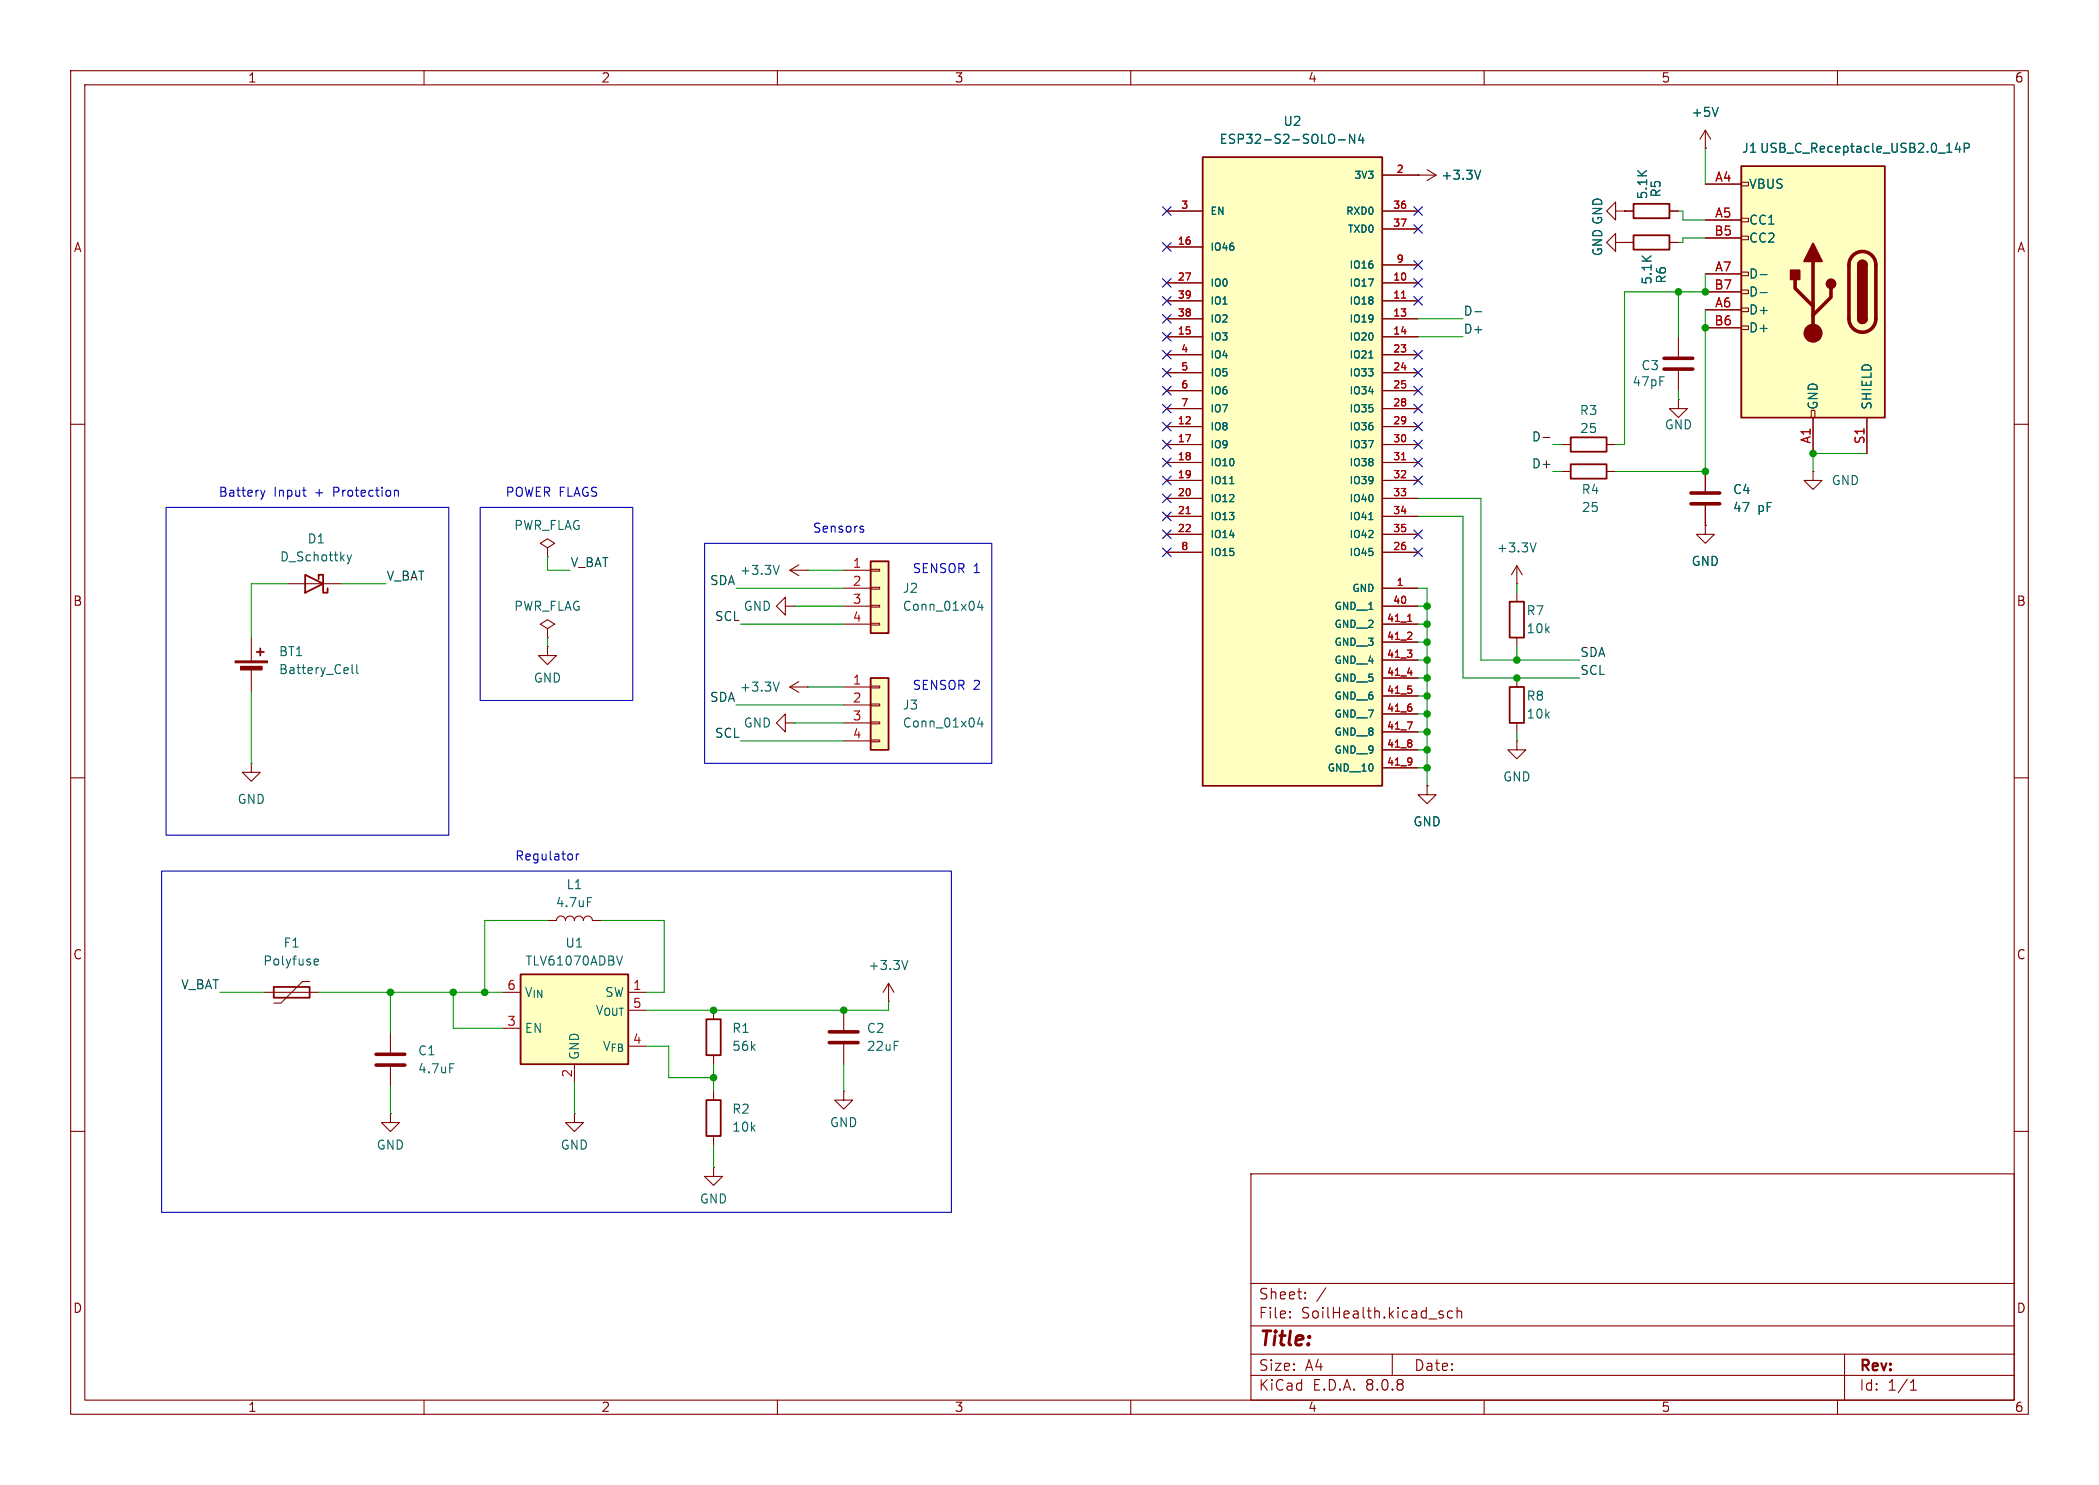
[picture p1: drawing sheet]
<svg xmlns="http://www.w3.org/2000/svg" width="297mm" height="210mm" viewBox="0 0 297 210" stroke-linecap="round" stroke-linejoin="round" font-family="sans-serif">
<g fill="none" stroke="#840000" stroke-width=".15">
<path d="M10 10h277v190h-277zM12 12h273v186h-273zM60 10v2M110 10v2M160 10v2M210 10v2M260 10v2M10 60h2M285 60h2M10 110h2M285 110h2M55.2 157.5v1.3h1.3l-1.3 1.2-1.2-1.2h1.2"/>
<path d="M55.2 157.5h.1M10 160h2M177 166h108v32h-108zM285 160h2M60 198v2M110 198v2M160 198v2M177 194.5h108M177 191.5h108M177 187.5h108M177 181.5h108M182.5 186.3h.1l-.1 .1"/>
<path d="M182.5 186.3v.1M182.5 185.5v.1M182.5 185.5h.1l-.1 .1M184.7 183.6v.1M184.7 183.6h-.1l.1 .1M184.7 182.8v.1M184.7 182.8h-.1l.1 .1M187.6 182.1l-1.3 2M197 191.5v3M204 185.9l.2 .2v.2l-.2 .1M204 185.4l.2 .1M205.5 185.5l-.4-.1-.3 .3v.4l.2 .2 .1 .1 .4-.1"/>
<path d="M206.2 185.5a.37 .37 0 0 1 .6 .1v.8M206.2 184.9v1.5M210 198v2M260 198v2M261 191.5v6.5M270.3 196.6h.9M270.3 195.5l.4-.4v1.5"/>
</g>
<path d="M73.7 137.8h15.2v12.7h-15.2z" fill="#ffffc2"/>
<path d="M73.7 137.8h15.2v12.7h-15.2z" fill="none" stroke="#840000" stroke-width=".25"/>
<path d="M241.3 66.7v2.8M241.3 71.5v2.8M55.2 146.1v2.7M55.2 150.9v2.8M71.1 140.3h2.6M71.1 145.4h2.6M81.3 150.5v2.5M88.9 140.3h2.5M88.9 148h2.5M119.4 154.3v1.3h1.2l-1.2 1.2-1.3-1.2h1.3M119.4 154.3h.1" fill="none" stroke="#840000" stroke-width=".15"/>
<path d="M88.1 135.2l-.4 1.3M63.6 150.4h.6" fill="none" stroke="#006464" stroke-width=".15"/>
<path d="M239.3 71.2h4M239.3 69.7h4M53.2 150.6h4.1M53.2 149.1h4.1" fill="none" stroke="#840000" stroke-width=".51"/>
<path d="M246.4 23.5h20.3v35.6h-20.3z" fill="#ffffc2"/>
<g fill="none" stroke="#840000" stroke-width=".15">
<path d="M241.3 18.4l-.8 1.3M241.3 18.4v2.6M241.3 18.4l.8 1.3M200.7 24.8h.1M200.7 24.8h2.5M201.9 24l1.3 .8M203.2 24.8l-1.3 .7M228.6 29.8v-1.2l-1.3 1.2 1.3 1.3v-1.3h1.3M228.6 34.3v-1.3l-1.3 1.3 1.3 1.3v-1.3h1.3M229.9 29.8h.1M229.9 34.3h.1M229.9 34.3h1.2"/>
<path d="M229.9 29.8h1.2M236.2 34.3h1.3M236.2 29.8h1.3M241.3 21h.1M241.3 26h5.1M241.3 31.1h5.1M241.3 38.7h5.1M241.3 33.7h5.1M246.4 38.5h1v.5h-1zM246.4 33.4h1v.5h-1zM246.4 30.9h1v.5h-1zM246.4 25.8h1v.5h-1z"/>
<path d="M237.5 56.5v1.3h1.3l-1.3 1.3-1.3-1.3h1.3M237.5 56.5h.1M237.5 47.6v2.8M237.5 52.5v2.7M241.3 43.8h5.1M241.3 46.4h5.1M241.3 41.3h5.1M246.4 46.1h1v.5h-1zM246.4 43.6h1v.5h-1zM246.4 41h1v.5h-1zM256.3 58h.5v1.1h-.5zM256.5 59.1v5"/>
<path d="M264.2 59.1v5M77.5 77.5l1-.7-1-.6-1 .6 1 .7v1.2M77.5 78.7h.1M221 66.7h1.2M221 62.9h1.2M227.3 66.7h1.3M227.3 62.9h1.3M241.3 74.3v1.3h1.3l-1.3 1.2-1.3-1.2h1.3M241.3 74.3h.1M256.5 66.7v1.2h1.3l-1.3 1.3-1.2-1.3h1.2M256.5 66.7h.1M35.6 90.2v3.3"/>
<path d="M35.6 94.5v3.3M77.5 91.4v1.3h1.2l-1.2 1.3-1.3-1.3h1.3M77.5 91.4h.1M77.5 88.9l1-.6-1-.7-1 .7 1 .6v1.3M77.5 90.2h.1M111.8 97.2l1.2 .7M111.8 97.2h2.5M113 96.4l-1.2 .8M114.3 97.2h.1M214.6 82.6h.1M214.6 80l-.7 1.3M214.6 80v2.6"/>
<path d="M214.6 83.8v1.3M214.6 90.2v1.2M214.6 95.9v1.3M214.6 80l.8 1.3M111.1 102.2v-1.2l-1.2 1.2 1.2 1.3v-1.3h1.3M112.4 102.2h.1M201.9 111.1v1.3h1.3l-1.3 1.3-1.2-1.3h1.2M201.9 111.1h.1M214.6 104.8v1.2h1.3l-1.3 1.3-1.2-1.3h1.2M214.6 104.8h.1M214.6 102.2v1.3M125.7 139.1l-.7 1.2"/>
<path d="M125.7 139.1v2.5M125.7 139.1l.8 1.2M101 142.9v1.2M101 149.2v1.3M101 154.3v1.3M119.4 142.9v2.8M119.4 147.7v2.8M125.7 141.6h.1M101 160.7v1.2"/>
</g>
<g fill="none" stroke="#840000" stroke-width=".25">
<path d="M231.1 33.3h5.1v2h-5.1zM231.1 28.8h5.1v2.1h-5.1zM246.4 23.5h20.3v35.6h-20.3zM262.9 37.5a.64 .64 0 0 1 .6-.7 .64 .64 0 0 1 .7 .7M262.9 45.1a.64 .64 0 0 0 .6 .6 .64 .64 0 0 0 .7-.6M222.2 65.7h5.1v2h-5.1zM222.2 61.8h5.1v2.1h-5.1zM36.3 92.2h1M36.8 91.7v1M213.6 85.1h2v5.1h-2zM213.6 97.2h2v5h-2zM99.9 144.1h2.1v5.1h-2.1z"/>
<path d="M99.9 155.6h2.1v5.1h-2.1z"/>
</g>
<path d="M254 39.5v1.3l2.5 2.5M256.5 37v10.1M262.2 36.1a1.91 1.91 0 0 1 2-.4 1.91 1.91 0 0 1 1.2 1.8v7.6a1.91 1.91 0 0 1-1.9 1.9 1.91 1.91 0 0 1-1.9-1.9v-7.6a1.9 1.9 0 0 1 .6-1.4zM235.5 52.2h4M235.5 50.7h4M259.1 40.8v1.2l-2.6 2.6M117.3 147.4h4.1M117.3 145.9h4.1" fill="none" stroke="#840000" stroke-width=".51"/>
<g fill="#840000" stroke="#840000" stroke-width=".25">
<path d="M262.9 45.1h1.3a.64 .64 0 0 1-.7 .6 .64 .64 0 0 1-.6-.6z"/>
<path d="M262.9 37.5h1.3v7.6h-1.3z"/>
<path d="M263.1 37a.64 .64 0 0 1 .7-.1 .64 .64 0 0 1 .4 .6h-1.3z"/>
<path d="M256.5 34.4l1.3 2.6h-2.5z"/>
<path d="M253.4 38.2h1.2v1.3h-1.2z"/>
<circle cx="259.1" cy="40.1" r=".63"/>
</g>
<g fill="#840000" stroke="#840000" stroke-width=".15">
<path d="M33.3 93.5h4.5v.2h-4.5z"/>
<path d="M34 94.2h3.1v.5h-3.1z"/>
<circle cx="256.5" cy="47.1" r="1.27"/>
</g>
<path d="M243.1 15.2l-.4 1.3M209.5 24.1l-.4 1.2M249.1 38.8h.9M277 20.2l-.3 .9h.8M277.3 20.7v.8M277.9 20.9h.6l.2-.2-.1-.3-.2-.1h-.5v1.2M249.1 41.4h.9M217.4 76.8l-.5 1.2M49.8 94v1.1l.2 .2M50.5 94v1.1l.2 .2M110.3 96.5l-.5 1.2M128.5 135.8l-.5 1.3" fill="none" stroke="#006464" stroke-width=".15"/>
<path d="M123.2 95.9h2.5v10.1h-2.5z" fill="#ffffc2"/>
<path d="M119.4 97.2h3.8M119.4 99.7h3.8M123.2 99.6h1.3v.2h-1.3zM123.2 97h1.3v.3h-1.3zM119.4 102.2h3.8M119.4 104.8h3.8M123.2 104.6h1.3v.3h-1.3zM123.2 102.1h1.3v.3h-1.3z" fill="none" stroke="#840000" stroke-width=".15"/>
<path d="M123.2 95.9h2.5v10.1h-2.5z" fill="none" stroke="#840000" stroke-width=".25"/>
<path d="M138.6 101.5l-.3 .9h.8M138.9 102v.8" fill="none" stroke="#006464" stroke-width=".15"/>
<path d="M123.2 79.4h2.5v10.1h-2.5z" fill="#ffffc2"/>
<g fill="none" stroke="#840000" stroke-width=".15">
<path d="M40.6 82.6h7.7M119.4 80.6h3.8M119.4 83.2h3.8M119.4 85.7h3.8M119.4 88.3h3.8M123.2 88.1h1.3v.3h-1.3zM123.2 85.6h1.3v.3h-1.3zM123.2 83.1h1.3v.2h-1.3zM123.2 80.5h1.3v.3h-1.3zM35.6 108v1.2h1.2l-1.2 1.3-1.3-1.3h1.3M35.6 108h.1M81.3 157.5v1.3h1.2l-1.2 1.2-1.3-1.2h1.3"/>
<path d="M81.3 157.5h.1M101 165.1v1.3h1.2l-1.2 1.2-1.3-1.2h1.3M101 165.1h.1"/>
</g>
<path d="M123.2 79.4h2.5v10.1h-2.5zM43.2 81.3l2.5 1.3-2.5 1.2zM45.1 81.9v-.6h.6v2.5h.7v-.6" fill="none" stroke="#840000" stroke-width=".25"/>
<path d="M49.1 78.5l.3 .8M49.4 79.3l-.1 .3-.2 .1M49.7 78.5l-.3 .8M138.6 85l-.3 .9h.8M138.9 85.5v.8" fill="none" stroke="#006464" stroke-width=".15"/>
<path d="M170.2 22.2h25.4v88.9h-25.4z" fill="#ffffc2"/>
<path d="M170.2 22.2h25.4v88.9h-25.4zM38.7 139.6h5.1v1.5h-5.1z" fill="none" stroke="#840000" stroke-width=".25"/>
<g fill="none" stroke="#840000" stroke-width=".15">
<path d="M165.1 34.9h5.1M165.1 29.8h5.1M195.6 24.8h5.1M195.6 29.8h5.1M195.6 32.4h5.1M195.6 37.5h5.1M200.7 24.8h.1M229.9 34.3h.1M229.9 29.8h.1M229.9 29.8h1.2M229.9 34.3h1.2M236.2 29.8h1.3"/>
<path d="M236.2 34.3h1.3M241.3 21h.1M241.3 26h5.1M241.3 31.1h5.1M241.3 38.7h5.1M241.3 33.7h5.1M165.1 40h5.1M165.1 42.5h5.1M165.1 45.1h5.1M165.1 47.6h5.1M165.1 50.2h5.1M165.1 52.7h5.1"/>
<path d="M165.1 55.2h5.1M165.1 57.8h5.1M195.6 40h5.1M195.6 42.5h5.1M195.6 45.1h5.1M195.6 47.6h5.1M195.6 50.2h5.1M195.6 52.7h5.1M195.6 55.2h5.1M195.6 57.8h5.1M241.3 43.8h5.1M241.3 46.4h5.1"/>
<path d="M241.3 41.3h5.1M256.5 59.1v5M264.2 59.1v5M113 79.9l-1.2 .7M165.1 60.3h5.1M165.1 62.9h5.1M165.1 65.4h5.1M165.1 67.9h5.1M165.1 70.5h5.1M165.1 73h5.1M165.1 75.6h5.1M165.1 78.1h5.1"/>
<path d="M195.6 60.3h5.1M195.6 62.9h5.1M195.6 65.4h5.1M195.6 67.9h5.1M195.6 70.5h5.1M195.6 73h5.1M195.6 75.6h5.1M195.6 78.1h5.1M241.3 74.3h.1M241.3 66.7v2.8M241.3 71.5v2.8M111.1 85.7v-1.2l-1.2 1.2 1.2 1.3v-1.3h1.3"/>
<path d="M111.8 80.6l1.2 .8M111.8 80.6h2.5M112.4 85.7h.1M114.3 80.6h.1M195.6 83.2h5.1M195.6 85.7h5.1M195.6 88.3h5.1M195.6 90.8h5.1M195.6 93.3h5.1M195.6 95.9h5.1M195.6 98.4h5.1M195.6 101h5.1"/>
<path d="M195.6 103.5h5.1M195.6 106h5.1M195.6 108.6h5.1M201.9 111.1h.1M43.8 138.8h-1l-3 3.1h-1.1M77.5 130.2h1.2a.64 .64 0 0 1 .7-.7 .64 .64 0 0 1 .6 .7 .64 .64 0 0 1 .6-.7 .64 .64 0 0 1 .7 .7 .64 .64 0 0 1 .6-.7 .64 .64 0 0 1 .6 .7 .64 .64 0 0 1 .7-.7 .64 .64 0 0 1 .6 .7h1.3M37.5 140.3h7.6"/>
</g>
<g fill="none" stroke="#a90000" stroke-width=".15">
<path d="M198.3 42.2h.6M167.8 72.6h.6M198.3 65h.6M199.1 90.4h.7M199.1 91.9h.7l-.4 .4M199.2 87.9h.6M199.2 95.2h.6M199.7 89.5v.3M199.7 92.4v.5M199.7 97.5v.4M199.1 102.1h.7l-.4 1M199.7 100v.5"/>
<path d="M199.7 104.7v.3M199.7 105.2v.4M199.7 107.3v.7M199.8 107.6l-.1 .1"/>
</g>
<g fill="none" stroke="#006464" stroke-width=".15">
<path d="M189.4 19.8h.9M191.7 19v1.3l-.7-1.3v1.3M192.5 18.9l-.3 .9h.8M192.8 19.4v.9M243.1 15.2l-.4 1.3M209.5 24.1l-.4 1.2M249.1 38.8h.9M277 20.2l-.3 .9h.8M277.3 20.7v.8M277.9 20.9h.6l.2-.2-.1-.3-.2-.1h-.5v1.2M193.7 50.6h.6M249.1 41.4h.9"/>
<path d="M110.3 80l-.5 1.2M174 68.4h.6M193.7 73.5h.6M44.4 136.3l.2 .2 .4-.1M44.4 135.8l.2-.2h.3l.2 .2v.1l-.7 .1M83.1 126.9h.6"/>
</g>
<path d="M208.7 44.1h1M218.3 61.9h1" fill="none" stroke="#0f0f0f" stroke-width=".15"/>
<g fill="none" stroke="#0000c2" stroke-width=".15">
<path d="M23.5 71.8h40v46.3h-40zM36.9 69.3l.3 .9M37.2 70.2l-.2 .3M37.5 69.3l-.3 .9M42.8 69.3h.5M43.2 70.2h.1M55.9 69.4h.4l.1 .8M67.9 71.8h21.6v27.3h-21.6zM99.7 76.8h40.6v31.2h-40.6zM121.9 74.8l.3 .1v.2l-.2 .2h-.2M121.9 74.4l.3 .1M22.9 123.2h111.7v48.3h-111.7z"/>
<path d="M81.6 120.8v.8M81.9 120.8h-.2l-.1 .2"/>
</g>
<g fill="none" stroke="#009600" stroke-width=".15">
<path d="M237.5 29.8h.6v1.3h3.2M241.3 38.7v2.6h-11.4v21.6h-1.3M241.3 21v5M241.3 33.7h-3.2v.6h-.6M200.7 45.1h6.3M200.7 47.6h6.3M237.5 41.3v6.3M237.5 55.2v1.3M241.3 43.8v22.9h-12.7M77.5 78.7v1.9h3.1M200.7 73h6.3v22.9h16.5M200.7 70.5h8.8v22.8h14"/>
<path d="M219.7 66.7h1.3M219.7 62.9h1.3M264.2 64.1h-7.7v2.6M35.6 97.8v10.2M40.6 82.6h-5v7.6M48.3 82.6h6.3M77.5 90.2v1.2M104.1 83.2h15.3M104.1 99.7h15.3M104.8 88.3h14.6M112.4 85.7h7M114.3 97.2h5.1"/>
<path d="M114.3 80.6h5.1M200.7 90.8h1.2M200.7 83.2h1.2v27.9M200.7 95.9h1.2M200.7 88.3h1.2M200.7 85.7h1.2M200.7 93.3h1.2M200.7 98.4h1.2M214.6 82.6v1.2M214.6 91.4v1.9M104.8 104.8h14.6M112.4 102.2h7"/>
<path d="M200.7 106h1.2M200.7 108.6h1.2M200.7 101h1.2M200.7 103.5h1.2M214.6 103.5v1.3M77.5 130.2h-8.9v10.1M85.1 130.2h8.9v10.1h-2.6M31.1 140.3h6.4M45.1 140.3h26M55.2 140.3v5.8M55.2 153.7v3.8M64.1 140.3v5.1h7"/>
<path d="M81.3 153v4.5M91.4 148h3.2v4.4h6.4M101 150.5v3.8M119.4 150.5v3.8M125.7 141.6v1.3h-34.3M101 161.9v3.2"/>
</g>
<g fill="none" stroke="#000084" stroke-width=".15">
<path d="M164.5 29.2l1.2 1.3M164.5 34.3l1.2 1.2M164.5 39.4l1.2 1.2M165.7 29.2l-1.2 1.3M165.7 34.3l-1.2 1.2M165.7 39.4l-1.2 1.2M200.1 31.8l1.2 1.2M200.1 39.4l1.2 1.2M200.1 29.2l1.2 1.3M200.1 36.9l1.2 1.2M201.3 31.8l-1.2 1.2M201.3 39.4l-1.2 1.2"/>
<path d="M201.3 29.2l-1.2 1.3M201.3 36.9l-1.2 1.2M164.5 41.9l1.2 1.3M164.5 44.5l1.2 1.2M164.5 57.2l1.2 1.2M164.5 52.1l1.2 1.2M164.5 59.7l1.2 1.2M164.5 54.6l1.2 1.3M164.5 47l1.2 1.2M164.5 49.6l1.2 1.2M165.7 41.9l-1.2 1.3M165.7 44.5l-1.2 1.2"/>
<path d="M165.7 57.2l-1.2 1.2M165.7 52.1l-1.2 1.2M165.7 59.7l-1.2 1.2M165.7 54.6l-1.2 1.3M165.7 47l-1.2 1.2M165.7 49.6l-1.2 1.2M200.1 57.2l1.2 1.2M200.1 59.7l1.2 1.2M200.1 54.6l1.2 1.3M200.1 49.6l1.2 1.2M200.1 41.9l1.2 1.3M200.1 52.1l1.2 1.2"/>
<path d="M201.3 57.2l-1.2 1.2M201.3 59.7l-1.2 1.2M201.3 54.6l-1.2 1.3M201.3 41.9l-1.2 1.3M201.3 49.6l-1.2 1.2M201.3 52.1l-1.2 1.2M164.5 69.9l1.2 1.2M164.5 64.8l1.2 1.2M164.5 62.3l1.2 1.2M164.5 72.4l1.2 1.2M164.5 77.5l1.2 1.2M164.5 75l1.2 1.2"/>
<path d="M164.5 67.3l1.2 1.3M165.7 67.3l-1.2 1.3M165.7 75l-1.2 1.2M165.7 64.8l-1.2 1.2M165.7 69.9l-1.2 1.2M165.7 62.3l-1.2 1.2M165.7 72.4l-1.2 1.2M165.7 77.5l-1.2 1.2M200.1 64.8l1.2 1.2M200.1 62.3l1.2 1.2M200.1 77.5l1.2 1.2M200.1 75l1.2 1.2"/>
<path d="M200.1 67.3l1.2 1.3M201.3 64.8l-1.2 1.2M201.3 62.3l-1.2 1.2M201.3 77.5l-1.2 1.2M201.3 75l-1.2 1.2M201.3 67.3l-1.2 1.3"/>
</g>
<g fill="#009600" stroke="#009600" stroke-width=".15">
<circle cx="201.9" cy="101" r=".46"/>
<circle cx="201.9" cy="103.5" r=".46"/>
<circle cx="201.9" cy="108.6" r=".46"/>
<circle cx="119.4" cy="142.9" r=".46"/>
<circle cx="201.9" cy="106" r=".46"/>
<circle cx="201.9" cy="88.3" r=".46"/>
<circle cx="201.9" cy="85.7" r=".46"/>
<circle cx="201.9" cy="95.9" r=".46"/>
<circle cx="201.9" cy="93.3" r=".46"/>
<circle cx="101" cy="152.4" r=".46"/>
<circle cx="55.2" cy="140.3" r=".46"/>
<circle cx="64.1" cy="140.3" r=".46"/>
<circle cx="68.6" cy="140.3" r=".46"/>
<circle cx="101" cy="142.9" r=".46"/>
<circle cx="214.6" cy="93.3" r=".46"/>
<circle cx="214.6" cy="95.9" r=".46"/>
<circle cx="201.9" cy="90.8" r=".46"/>
<circle cx="201.9" cy="98.4" r=".46"/>
<circle cx="241.3" cy="66.7" r=".46"/>
<circle cx="256.5" cy="64.1" r=".46"/>
<circle cx="241.3" cy="46.4" r=".46"/>
<circle cx="237.5" cy="41.3" r=".46"/>
<circle cx="241.3" cy="41.3" r=".46"/>
</g>
<text font-size="2.8" fill="#840000" x="178" y="190.9">Title:</text>
<g font-size="2.1" fill="#840000">
<text x="178" y="184">Sheet:</text>
<text x="178" y="186.7">File:</text>
<text x="184.1" y="186.7">SoilHealth.kicad_sch</text>
<text x="178" y="196.9">KiCad</text>
<text x="178" y="194.1">Size:</text>
<text x="184.7" y="194.1">A4</text>
<text x="185.7" y="196.9">E.D.A.</text>
<text x="193.3" y="196.9">8.0.8</text>
<text x="200" y="194.1">Date:</text>
<text x="263" y="194.3">Rev:</text>
<text x="263" y="196.9">Id:</text>
<text x="267.1" y="196.9">1/1</text>
</g>
<g font-size="1.8" fill="#840000">
<text x="35" y="11.9">1</text>
<text x="85" y="11.9">2</text>
<text x="135" y="11.9">3</text>
<text x="185" y="11.9">4</text>
<text x="235" y="11.9">5</text>
<text x="285" y="11.9">6</text>
<text x="10.3" y="35.9">A</text>
<text x="285.3" y="35.9">A</text>
<text x="10.3" y="85.9">B</text>
<text x="285.3" y="85.9">B</text>
<text x="10.3" y="135.9">C</text>
<text x="285.3" y="135.9">C</text>
<text x="10.3" y="185.9">D</text>
<text x="285.3" y="185.9">D</text>
<text x="35" y="199.9">1</text>
<text x="85" y="199.9">2</text>
<text x="135" y="199.9">3</text>
<text x="185" y="199.9">4</text>
<text x="235" y="199.9">5</text>
<text x="285" y="199.9">6</text>
</g>
<g font-size="1.8" fill="#006464">
<text x="239.3" y="16.7">+5V</text>
<text x="172.5" y="20.5">ESP32-S2-SOLO-N4</text>
<text x="181.5" y="18">U2</text>
<text x="246.4" y="21.8">J1 USB_C_Receptacle_USB2.0_14P</text>
<text x="203.8" y="25.6">+3.3V</text>
<text x="233.3" y="28.3" transform="rotate(-90 233.3 28.3)">5.1K</text>
<text x="235.2" y="28" transform="rotate(-90 235.2 28)">R5</text>
<text x="247.4" y="26.9">VBUS</text>
<text x="247.4" y="32">CC1</text>
<text x="247.4" y="34.5">CC2</text>
<text x="226.9" y="36.3" transform="rotate(-90 226.9 36.3)">GND GND</text>
<text x="233.9" y="40.3" transform="rotate(-90 233.9 40.3)">5.1K</text>
<text x="235.9" y="40.2" transform="rotate(-90 235.9 40.2)">R6</text>
<text x="247.4" y="39.6">D-</text>
<text x="247.4" y="44.7">D+</text>
<text x="247.4" y="47.2">D+</text>
<text x="247.4" y="42.1">D-</text>
<text x="232.2" y="52.6">C3</text>
<text x="223.4" y="58.9">R3</text>
<text x="230.9" y="54.8">47pF</text>
<text x="257.4" y="58" transform="rotate(-90 257.4 58)">GND</text>
<text x="265" y="58" transform="rotate(-90 265 58)">SHIELD</text>
<text x="223.5" y="61.4">25</text>
<text x="235.5" y="60.9">GND</text>
<text x="223.7" y="70.1">R4</text>
<text x="245.1" y="70.1">C4</text>
<text x="259.1" y="68.8">GND</text>
<text x="43.4" y="77.1">D1</text>
<text x="72.7" y="75.2">PWR_FLAG</text>
<text x="223.7" y="72.6">25</text>
<text x="245.1" y="72.6">47</text>
<text x="248.7" y="72.6">pF</text>
<text x="39.5" y="79.6">D_Schottky</text>
<text x="104.6" y="81.5">+3.3V</text>
<text x="211.7" y="78.3">+3.3V</text>
<text x="239.3" y="80.2">GND</text>
<text x="72.7" y="86.6">PWR_FLAG</text>
<text x="105.1" y="86.6">GND</text>
<text x="127.6" y="84">J2</text>
<text x="127.6" y="86.6">Conn_01x04</text>
<text x="215.9" y="87.2">R7</text>
<text x="215.9" y="89.8">10k</text>
<text x="39.4" y="93">BT1</text>
<text x="39.4" y="95.5">Battery_Cell</text>
<text x="75.4" y="96.7">GND</text>
<text x="104.6" y="98">+3.3V</text>
<text x="127.6" y="100.6">J3</text>
<text x="215.9" y="99.3">R8</text>
<text x="215.9" y="101.8">10k</text>
<text x="105.1" y="103.1">GND</text>
<text x="127.6" y="103.1">Conn_01x04</text>
<text x="33.5" y="113.9">GND</text>
<text x="212.6" y="110.7">GND</text>
<text x="199.9" y="117.1">GND</text>
<text x="80.1" y="126">L1</text>
<text x="78.5" y="128.5">4.7uF</text>
<text x="37.2" y="136.8">Polyfuse</text>
<text x="40" y="134.2">F1</text>
<text x="74.3" y="136.8">TLV61070ADBV</text>
<text x="79.9" y="134.2">U1</text>
<text x="122.8" y="137.4">+3.3V</text>
<text x="74.2" y="141.2">V_{IN}</text>
<text x="84.1" y="143.7">V_{OUT}</text>
<text x="85.5" y="141.2">SW</text>
<text x="59.1" y="149.5">C1</text>
<text x="74.2" y="146.3">EN</text>
<text x="82.1" y="150" transform="rotate(-90 82.1 150)">GND</text>
<text x="85.2" y="148.8">V_{FB}</text>
<text x="103.5" y="146.3">R1</text>
<text x="103.5" y="148.8">56k</text>
<text x="122.6" y="146.3">C2</text>
<text x="122.6" y="148.8">22uF</text>
<text x="59.1" y="152">4.7uF</text>
<text x="103.5" y="157.7">R2</text>
<text x="103.5" y="160.2">10k</text>
<text x="117.3" y="159.6">GND</text>
<text x="53.2" y="162.8">GND</text>
<text x="79.2" y="162.8">GND</text>
<text x="98.9" y="170.4">GND</text>
</g>
<g font-size="1.8" fill="#a90000">
<text x="242.6" y="25.8">A4</text>
<text x="242.5" y="33.4">B5</text>
<text x="242.6" y="30.9">A5</text>
<text x="242.5" y="41">B7</text>
<text x="242.6" y="38.5">A7</text>
<text x="242.5" y="46.1">B6</text>
<text x="242.6" y="43.6">A6</text>
<text x="256.3" y="62.8" transform="rotate(-90 256.3 62.8)">A1</text>
<text x="263.9" y="62.9" transform="rotate(-90 263.9 62.9)">S1</text>
<text x="120.6" y="80.4">1</text>
<text x="120.6" y="82.9">2</text>
<text x="120.6" y="85.5">3</text>
<text x="120.6" y="88">4</text>
<text x="120.6" y="96.9">1</text>
<text x="120.6" y="99.4">2</text>
<text x="120.6" y="102">3</text>
<text x="120.6" y="104.5">4</text>
<text x="71.7" y="140.1">6</text>
<text x="89.5" y="140.1">1</text>
<text x="89.5" y="142.6">5</text>
<text x="71.7" y="145.2">3</text>
<text x="89.5" y="147.7">4</text>
<text x="81" y="152.5" transform="rotate(-90 81 152.5)">2</text>
</g>
<g font-size="1.8" fill="#0f0f0f">
<text x="207" y="47.3">D+</text>
<text x="207" y="44.7">D-</text>
<text x="216.7" y="62.5">D-</text>
<text x="216.7" y="66.3">D+</text>
<text x="54.6" y="82.2">V_BAT</text>
<text x="80.6" y="80.3">V_BAT</text>
<text x="100.4" y="82.8">SDA</text>
<text x="101.1" y="87.9">SCL</text>
<text x="223.5" y="93">SDA</text>
<text x="223.5" y="95.5">SCL</text>
<text x="100.4" y="99.3">SDA</text>
<text x="101.1" y="104.4">SCL</text>
<text x="25.5" y="140">V_BAT</text>
</g>
<g font-size="1.8" fill="#0000c2">
<text x="30.9" y="70.5">Battery</text>
<text x="38.7" y="70.5">Input</text>
<text x="44.7" y="70.5">+</text>
<text x="47.4" y="70.5">Protection</text>
<text x="71.4" y="70.5">POWER FLAGS</text>
<text x="114.9" y="75.5">Sensors</text>
<text x="129" y="81.3">SENSOR 1</text>
<text x="129" y="97.8">SENSOR 2</text>
<text x="72.8" y="121.9">Regulator</text>
</g>
<g font-size="1.4" fill="#a90000">
<text x="167" y="29.6">3</text>
<text x="197" y="29.6">36</text>
<text x="197.5" y="24.5">2</text>
<text x="166.5" y="34.7">16</text>
<text x="197" y="32.1">37</text>
<text x="166.5" y="39.8">27</text>
<text x="197" y="39.8">10</text>
<text x="197.5" y="37.2">9</text>
<text x="166.5" y="47.4">15</text>
<text x="166.5" y="44.8">38</text>
<text x="166.5" y="42.3">39</text>
<text x="197" y="42.3">11</text>
<text x="197" y="44.8">13</text>
<text x="197" y="47.4">14</text>
<text x="167" y="49.9">4</text>
<text x="167" y="52.5">5</text>
<text x="197" y="49.9">23</text>
<text x="197" y="52.5">24</text>
<text x="167" y="55">6</text>
<text x="167" y="57.5">7</text>
<text x="197" y="55">25</text>
<text x="197" y="57.5">28</text>
<text x="166.5" y="60.1">12</text>
<text x="166.5" y="62.6">17</text>
<text x="166.5" y="65.2">18</text>
<text x="197" y="60.1">29</text>
<text x="197" y="62.6">30</text>
<text x="197" y="65.2">31</text>
<text x="166.5" y="67.7">19</text>
<text x="166.5" y="70.2">20</text>
<text x="197" y="67.7">32</text>
<text x="197" y="70.2">33</text>
<text x="166.5" y="72.8">21</text>
<text x="166.5" y="75.3">22</text>
<text x="167" y="77.9">8</text>
<text x="197" y="77.9">26</text>
<text x="197" y="72.8">34</text>
<text x="197" y="75.3">35</text>
<text x="197.5" y="82.9">1</text>
<text x="196.2" y="88">41_1</text>
<text x="197" y="85.5">40</text>
<text x="196.2" y="90.6">41_2</text>
<text x="196.2" y="93.1">41_3</text>
<text x="196.2" y="95.6">41_4</text>
<text x="196.2" y="98.2">41_5</text>
<text x="196.2" y="100.7">41_6</text>
<text x="196.2" y="103.3">41_7</text>
<text x="196.2" y="105.8">41_8</text>
<text x="196.2" y="108.3">41_9</text>
</g>
<g font-size="1.4" fill="#006464">
<text x="191.5" y="25.5">3V3</text>
<text x="171.2" y="35.7">IO46</text>
<text x="171.2" y="30.6">EN</text>
<text x="190.3" y="30.6">RXD0</text>
<text x="190.6" y="33.1">TXD0</text>
<text x="171.2" y="40.7">IO0</text>
<text x="190.8" y="40.7">IO17</text>
<text x="190.8" y="38.2">IO16</text>
<text x="171.2" y="45.8">IO2</text>
<text x="171.2" y="43.3">IO1</text>
<text x="190.8" y="43.3">IO18</text>
<text x="190.8" y="45.8">IO19</text>
<text x="171.2" y="48.4">IO3</text>
<text x="171.2" y="50.9">IO4</text>
<text x="171.2" y="53.4">IO5</text>
<text x="190.8" y="48.4">IO20</text>
<text x="190.8" y="50.9">IO21</text>
<text x="190.8" y="53.4">IO33</text>
<text x="171.2" y="56">IO6</text>
<text x="171.2" y="58.5">IO7</text>
<text x="190.8" y="56">IO34</text>
<text x="190.8" y="58.5">IO35</text>
<text x="171.2" y="61.1">IO8</text>
<text x="171.2" y="63.6">IO9</text>
<text x="190.8" y="61.1">IO36</text>
<text x="190.8" y="63.6">IO37</text>
<text x="171.2" y="66.1">IO10</text>
<text x="171.2" y="68.7">IO11</text>
<text x="171.2" y="71.2">IO12</text>
<text x="190.8" y="66.1">IO38</text>
<text x="190.8" y="68.7">IO39</text>
<text x="190.8" y="71.2">IO40</text>
<text x="171.2" y="73.8">IO13</text>
<text x="171.2" y="76.3">IO14</text>
<text x="190.8" y="73.8">IO41</text>
<text x="190.8" y="76.3">IO42</text>
<text x="171.2" y="78.8">IO15</text>
<text x="190.8" y="78.8">IO45</text>
<text x="191.2" y="83.9">GND</text>
<text x="188.7" y="86.5">GND__1</text>
<text x="188.7" y="89">GND__2</text>
<text x="188.7" y="91.5">GND__3</text>
<text x="188.7" y="94.1">GND__4</text>
<text x="188.7" y="96.6">GND__5</text>
<text x="188.7" y="99.2">GND__6</text>
<text x="188.7" y="101.7">GND__7</text>
<text x="188.7" y="104.2">GND__8</text>
<text x="188.7" y="106.8">GND__9</text>
<text x="187.7" y="109.3">GND__10</text>
</g>
</svg>
